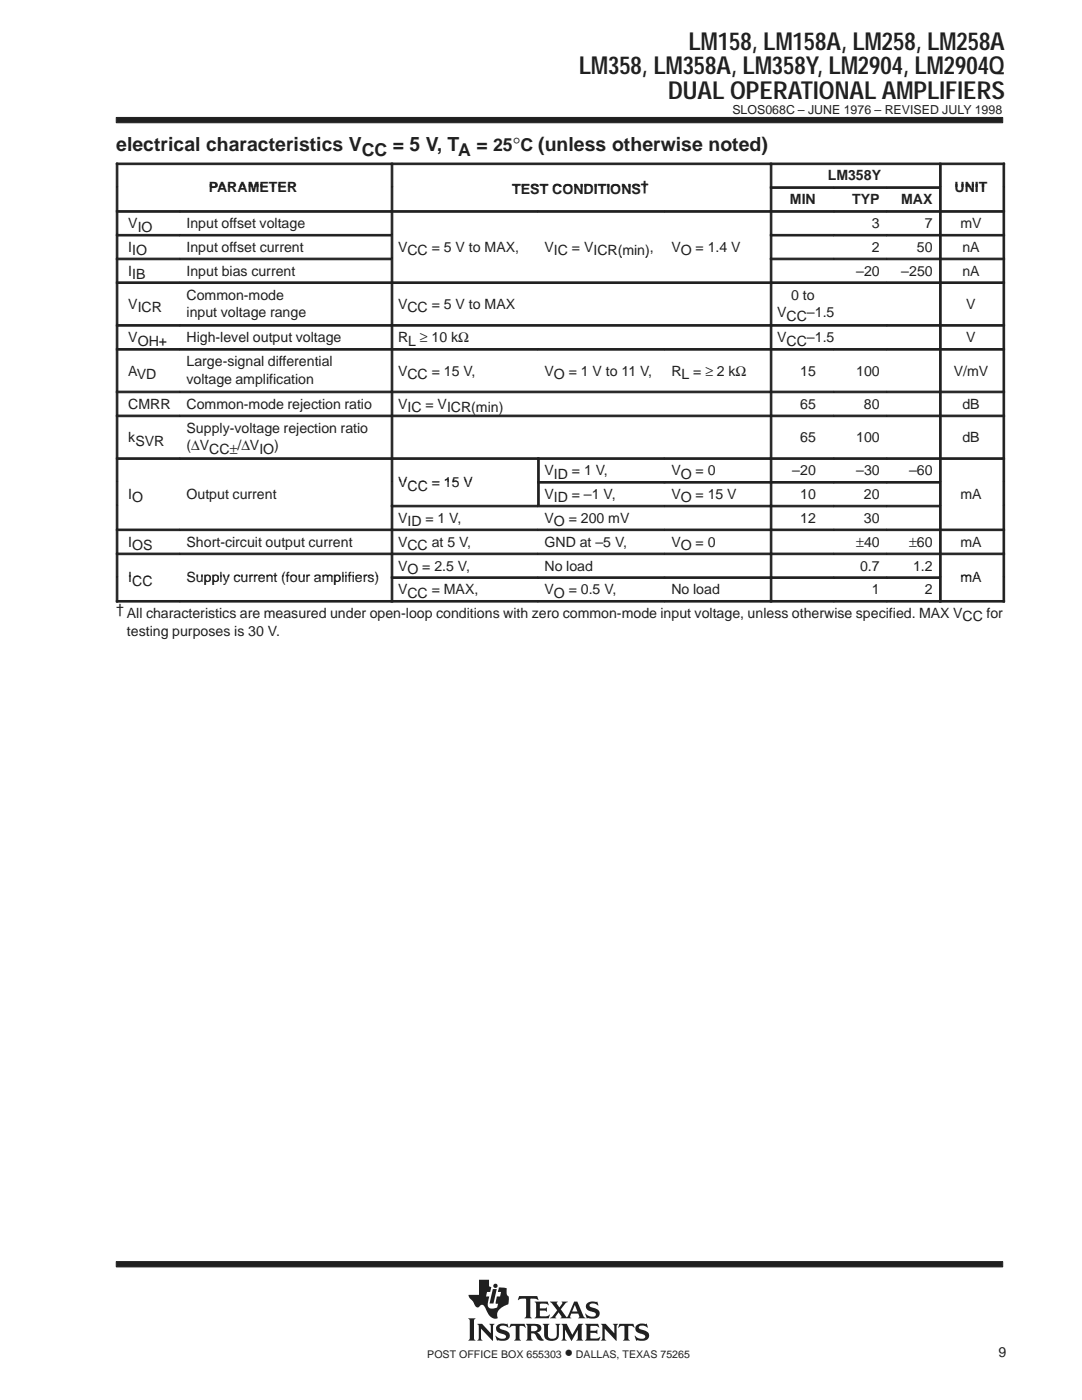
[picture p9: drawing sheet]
<svg xmlns="http://www.w3.org/2000/svg" width="216mm" height="279mm" viewBox="0 0 216 279" stroke-linecap="round" stroke-linejoin="round" font-family="sans-serif">
<g fill="#231f20" stroke="#231f20" stroke-width=".2">
<path d="M23.2 23.4h176.9v1.1h-176.9z" fill-rule="evenodd"/>
<path d="M23.2 251.8h176.9v1h-176.9z" fill-rule="evenodd"/>
</g>
<g fill="#231f20">
<path d="M98.3 257.3h.8l-.6 2.8h-.8z"/>
<path d="M104.9 264.2h1.9a.9 .9 0 0 1 1 .3 .9 .9 0 0 1 0 1.2l-.7 .2 .5 .4 .9 1.2a1.2 1.2 0 0 1-1.6-1l-.3-.4h-.6v1l.3 .4h-1.4l.3-.5v-2.3z" fill-rule="evenodd"/>
<path d="M109.7 259.8h1.6l-.2 .3 .5 .8 .6-.8-.1-.3h1.2l-.4 .2-1 1.3 1.2 1.6 1.5-3.1h.6l1.2 2.9 .4 .4-1.4-.1a.22 .22 0 0 0 .2-.1 .22 .22 0 0 0 0-.3l-.2-.4h-1.4l-.2 .7 .2 .2h-2.2l.2-.3-.5-.9-.7 .9 .2 .3h-1.3l.6-.4 .9-1.2z" fill-rule="evenodd"/>
<path d="M127.1 264.4l.8-.3 .9 .2 .2-.2 .3 .8-.1 .1a1.2 1.2 0 0 0-1.7-.1 1.47 1.47 0 0 0 1.3 .7 1.03 1.03 0 0 1 .7 1.2 1.03 1.03 0 0 1-1.2 .8l-1.1-.1-.2 .1-.4-1 .9 .5h.9a.45 .45 0 0 0 .4-.5 .45 .45 0 0 0-.6-.3l-.2-.1a1.11 1.11 0 0 1-1.2-1.5z" fill-rule="evenodd"/>
<path d="M123.6 264.2h2.8l.2 .8-.6-.4h-.5l-.1 .1v2.4l.3 .4h-1.4l.3-.4v-2.4l-.1-.1h-.5l-.7 .4z" fill-rule="evenodd"/>
<path d="M116.7 264.2h2.6l.2 .8-.6-.4-1.1 .1v.9h1.1l.3-.3v.9l-.4-.2h-1v1l1.3 .1 .7-.3-.3 .7h-2.8l.3-.4v-2.5z" fill-rule="evenodd"/>
<path d="M119.9 264.2h1l1.7 1.9v-1.5l-.3-.4h1l-.3 .4v3l-2.3-2.4v2l.3 .3h-1.1l.3-.4v-2.5z" fill-rule="evenodd"/>
<path d="M112 264.2h1.1l1.1 2.2 1.2-2.2h1l-.3 .4v2.6l.3 .3h-1.4l.3-.4v-1.7l-1.3 2.2-1.3-2.3v1.8l.4 .4h-1.1l.3-.5v-2.3z" fill-rule="evenodd"/>
<path d="M99.3 264.4l.7-.2 1.1 .1 .1-.2 .3 .8-.6-.3h-.8a.41 .41 0 0 0-.4 .4 .41 .41 0 0 0 .5 .4 1.29 1.29 0 0 1 1.5 1.4 1.08 1.08 0 0 1-1.2 .8l-1.1-.1-.2 .1-.4-1 .8 .5 .5 .1 .6-.1 .3-.3a.72 .72 0 0 0-.9-.6 .99 .99 0 0 1-1-.6 .99 .99 0 0 1 .2-1.2z" fill-rule="evenodd"/>
<path d="M101.9 264.2h2.8l.2 .8-.7-.4h-.4l-.1 .1v2.4l.3 .4h-1.4l.3-.4v-2.4l-.1-.1h-.5l-.7 .4z" fill-rule="evenodd"/>
<path d="M108.3 264.2h1.3l-.3 .4v2a.65 .65 0 0 0 .7 .6l.6-.1 .4-.4 .1-2-.3-.5h1l-.3 .4v1.8a1.54 1.54 0 0 1-2.4 .9l-.5-.6v-2.1z" fill-rule="evenodd"/>
<path d="M95.2 264.2h1l1.7 1.9v-1.5l-.3-.4h1.1l-.3 .4v3l-2.4-2.4v1.9l.3 .4h-1.1l.3-.5v-2.3z" fill-rule="evenodd"/>
<path d="M93.4 263.1h1.5l-.3 .4v3.6l.3 .4h-1.5l.3-.4v-3.6z" fill-rule="evenodd"/>
<path d="M103.6 258.7h3.6l.2 .8-.4-.3h-1.2v3.6l.3 .3h-1.4l.2-.2 .1-.3v-3.2l-.1-.2h-.8l-.7 .3z" fill-rule="evenodd"/>
<path d="M106.7 259.8h2.6l.1 .7-.5-.3-1.2 .1v.8h1.1l.3-.2v.9l-.4-.2h-1v1l.2 .1h1.2l.5-.4 .1 .1-.2 .7h-2.8l.3-.5v-2.3z" fill-rule="evenodd"/>
<path d="M117.1 260.2a2.09 2.09 0 0 1 1.9-.3l.2-.2 .1 .9a1.22 1.22 0 0 0-1.7-.1 .82 .82 0 0 0 .9 .5 1.06 1.06 0 0 1 1.2 1.1 1.06 1.06 0 0 1-1.2 1.1l-1.2-.2-.2 .2-.3-1 .8 .5 .8 .1a.46 .46 0 0 0 .5-.5 .46 .46 0 0 0-.5-.5h-.2a1.11 1.11 0 0 1-1.2-1.6z" fill-rule="evenodd"/>
<path d="M95.6 255.4h2v1.3l.4 .2-.2 .9h-.6l-.2 .9h.6l-.3 1.3 .1 .7a.9 .9 0 0 0 1.2 .4l.6-.2 .2-.7-.5-.1 .2-1.4h.7l.2-.9h-.7l.3-.9 1.5 .2v1.1l.2 .4 .2 .1v.7a.81 .81 0 0 1-.6 1.1 2.73 2.73 0 0 0-1.7 1.7l.1 .8-.1 .1a1.81 1.81 0 0 1-2.1-1.5l-.3-.6a.7 .7 0 0 0-.6-.6 .7 .7 0 0 0-.7 .5 1.12 1.12 0 0 1-1.1-1.1l-.7-.8-.2-.6h2.1z" fill-rule="evenodd"/>
<circle cx="98.9" cy="256.6" r=".43"/>
</g>
<g fill="#fff">
<path d="M114.7 260.4l.5 1.3h-1z"/>
<path d="M106 264.6h.6a.56 .56 0 0 1 .6 .5 .56 .56 0 0 1-.6 .6h-.6z" fill-rule="evenodd"/>
</g>
<g fill="#231f20" stroke="#231f20" stroke-width=".2">
<path d="M23.2 32.5h.3v4.8h-.3z" fill-rule="evenodd"/>
<path d="M23.2 32.5h54.8v.4h-54.8z" fill-rule="evenodd"/>
<path d="M78.1 32.5h.3v4.8h-.3z" fill-rule="evenodd"/>
<path d="M78.1 32.5h75.6v.4h-75.6z" fill-rule="evenodd"/>
<path d="M153.7 32.5h.3v4.8h-.3z" fill-rule="evenodd"/>
<path d="M153.7 32.5h33.8v.4h-33.8z" fill-rule="evenodd"/>
<path d="M187.5 32.5h.3v4.8h-.3z" fill-rule="evenodd"/>
<path d="M200.1 32.5h.4v4.8h-.4z" fill-rule="evenodd"/>
<path d="M187.5 32.5h13v.4h-13z" fill-rule="evenodd"/>
<path d="M23.2 37.3h.3v4.7h-.3z" fill-rule="evenodd"/>
<path d="M78.1 37.3h.3v4.7h-.3z" fill-rule="evenodd"/>
<path d="M153.7 37.3h.3v4.7h-.3z" fill-rule="evenodd"/>
<path d="M153.7 37.3h12.6v.3h-12.6z" fill-rule="evenodd"/>
<path d="M166.4 37.3h10.5v.3h-10.5z" fill-rule="evenodd"/>
<path d="M176.9 37.3h10.6v.3h-10.6z" fill-rule="evenodd"/>
<path d="M187.5 37.3h.3v4.7h-.3z" fill-rule="evenodd"/>
<path d="M200.1 37.3h.4v4.7h-.4z" fill-rule="evenodd"/>
<path d="M23.2 42h.3v4.8h-.3z" fill-rule="evenodd"/>
<path d="M23.2 42h12.6v.4h-12.6z" fill-rule="evenodd"/>
<path d="M35.9 42h42.1v.4h-42.1z" fill-rule="evenodd"/>
<path d="M78.1 42h.3v4.8h-.3z" fill-rule="evenodd"/>
<path d="M78.1 42h29.2v.4h-29.2z" fill-rule="evenodd"/>
<path d="M107.3 42h25.3v.4h-25.3z" fill-rule="evenodd"/>
<path d="M132.6 42h21.1v.4h-21.1z" fill-rule="evenodd"/>
<path d="M153.7 42h.3v4.8h-.3z" fill-rule="evenodd"/>
<path d="M153.7 42h12.6v.4h-12.6z" fill-rule="evenodd"/>
<path d="M166.4 42h10.5v.4h-10.5z" fill-rule="evenodd"/>
<path d="M176.9 42h10.6v.4h-10.6z" fill-rule="evenodd"/>
<path d="M187.5 42h.3v4.8h-.3z" fill-rule="evenodd"/>
<path d="M200.1 42h.4v4.8h-.4z" fill-rule="evenodd"/>
<path d="M187.5 42h13v.4h-13z" fill-rule="evenodd"/>
<path d="M23.2 46.8h.3v4.7h-.3z" fill-rule="evenodd"/>
<path d="M23.2 46.8h12.6v.3h-12.6z" fill-rule="evenodd"/>
<path d="M35.9 46.8h42.1v.3h-42.1z" fill-rule="evenodd"/>
<path d="M78.1 46.8h.3v4.7h-.3z" fill-rule="evenodd"/>
<path d="M153.7 46.8h.3v4.7h-.3z" fill-rule="evenodd"/>
<path d="M153.7 46.8h12.6v.3h-12.6z" fill-rule="evenodd"/>
<path d="M166.4 46.8h10.5v.3h-10.5z" fill-rule="evenodd"/>
<path d="M176.9 46.8h10.6v.3h-10.6z" fill-rule="evenodd"/>
<path d="M187.5 46.8h.3v4.7h-.3z" fill-rule="evenodd"/>
<path d="M200.1 46.8h.4v4.7h-.4z" fill-rule="evenodd"/>
<path d="M187.5 46.8h13v.3h-13z" fill-rule="evenodd"/>
<path d="M23.2 51.5h.3v4.7h-.3z" fill-rule="evenodd"/>
<path d="M23.2 51.5h12.6v.3h-12.6z" fill-rule="evenodd"/>
<path d="M35.9 51.5h42.1v.3h-42.1z" fill-rule="evenodd"/>
<path d="M78.1 51.5h.3v4.7h-.3z" fill-rule="evenodd"/>
<path d="M153.7 51.5h.3v4.7h-.3z" fill-rule="evenodd"/>
<path d="M153.7 51.5h12.6v.3h-12.6z" fill-rule="evenodd"/>
<path d="M166.4 51.5h10.5v.3h-10.5z" fill-rule="evenodd"/>
<path d="M176.9 51.5h10.6v.3h-10.6z" fill-rule="evenodd"/>
<path d="M187.5 51.5h.3v4.7h-.3z" fill-rule="evenodd"/>
<path d="M200.1 51.5h.4v4.7h-.4z" fill-rule="evenodd"/>
<path d="M187.5 51.5h13v.3h-13z" fill-rule="evenodd"/>
<path d="M23.2 56.3h.3v8.4h-.3z" fill-rule="evenodd"/>
<path d="M23.2 56.3h12.6v.3h-12.6z" fill-rule="evenodd"/>
<path d="M35.9 56.3h42.1v.3h-42.1z" fill-rule="evenodd"/>
<path d="M78.1 56.3h.3v8.4h-.3z" fill-rule="evenodd"/>
<path d="M78.1 56.3h75.6v.3h-75.6z" fill-rule="evenodd"/>
<path d="M153.7 56.3h.3v8.4h-.3z" fill-rule="evenodd"/>
<path d="M153.7 56.3h23.2v.3h-23.2z" fill-rule="evenodd"/>
<path d="M176.9 56.3h10.6v.3h-10.6z" fill-rule="evenodd"/>
<path d="M187.5 56.3h.3v8.4h-.3z" fill-rule="evenodd"/>
<path d="M200.1 56.3h.4v8.4h-.4z" fill-rule="evenodd"/>
<path d="M187.5 56.3h13v.3h-13z" fill-rule="evenodd"/>
<path d="M23.2 64.8h.3v4.7h-.3z" fill-rule="evenodd"/>
<path d="M23.2 64.8h12.6v.3h-12.6z" fill-rule="evenodd"/>
<path d="M35.9 64.8h42.1v.3h-42.1z" fill-rule="evenodd"/>
<path d="M78.1 64.8h.3v4.7h-.3z" fill-rule="evenodd"/>
<path d="M78.1 64.8h75.6v.3h-75.6z" fill-rule="evenodd"/>
<path d="M153.7 64.8h.3v4.7h-.3z" fill-rule="evenodd"/>
<path d="M153.7 64.8h23.2v.3h-23.2z" fill-rule="evenodd"/>
<path d="M176.9 64.8h10.6v.3h-10.6z" fill-rule="evenodd"/>
<path d="M187.5 64.8h.3v4.7h-.3z" fill-rule="evenodd"/>
<path d="M200.1 64.8h.4v4.7h-.4z" fill-rule="evenodd"/>
<path d="M187.5 64.8h13v.3h-13z" fill-rule="evenodd"/>
<path d="M23.2 69.6h.3v8.4h-.3z" fill-rule="evenodd"/>
<path d="M23.2 69.6h12.6v.3h-12.6z" fill-rule="evenodd"/>
<path d="M35.9 69.6h42.1v.3h-42.1z" fill-rule="evenodd"/>
<path d="M78.1 69.6h.3v8.4h-.3z" fill-rule="evenodd"/>
<path d="M78.1 69.6h29.2v.3h-29.2z" fill-rule="evenodd"/>
<path d="M107.3 69.6h25.3v.3h-25.3z" fill-rule="evenodd"/>
<path d="M132.6 69.6h21.1v.3h-21.1z" fill-rule="evenodd"/>
<path d="M153.7 69.6h.3v8.4h-.3z" fill-rule="evenodd"/>
<path d="M153.7 69.6h12.6v.3h-12.6z" fill-rule="evenodd"/>
<path d="M166.4 69.6h10.5v.3h-10.5z" fill-rule="evenodd"/>
<path d="M176.9 69.6h10.6v.3h-10.6z" fill-rule="evenodd"/>
<path d="M187.5 69.6h.3v8.4h-.3z" fill-rule="evenodd"/>
<path d="M200.1 69.6h.4v8.4h-.4z" fill-rule="evenodd"/>
<path d="M187.5 69.6h13v.3h-13z" fill-rule="evenodd"/>
<path d="M23.2 78.1h.3v4.7h-.3z" fill-rule="evenodd"/>
<path d="M23.2 78.1h12.6v.3h-12.6z" fill-rule="evenodd"/>
<path d="M35.9 78.1h42.1v.3h-42.1z" fill-rule="evenodd"/>
<path d="M78.1 78.1h.3v4.7h-.3z" fill-rule="evenodd"/>
<path d="M78.1 78.1h75.6v.3h-75.6z" fill-rule="evenodd"/>
<path d="M153.7 78.1h.3v4.7h-.3z" fill-rule="evenodd"/>
<path d="M153.7 78.1h12.6v.3h-12.6z" fill-rule="evenodd"/>
<path d="M166.4 78.1h10.5v.3h-10.5z" fill-rule="evenodd"/>
<path d="M176.9 78.1h10.6v.3h-10.6z" fill-rule="evenodd"/>
<path d="M187.5 78.1h.3v4.7h-.3z" fill-rule="evenodd"/>
<path d="M200.1 78.1h.4v4.7h-.4z" fill-rule="evenodd"/>
<path d="M187.5 78.1h13v.3h-13z" fill-rule="evenodd"/>
<path d="M23.2 82.8h.3v8.5h-.3z" fill-rule="evenodd"/>
<path d="M23.2 82.8h12.6v.4h-12.6z" fill-rule="evenodd"/>
<path d="M35.9 82.8h42.1v.4h-42.1z" fill-rule="evenodd"/>
<path d="M78.1 82.8h.3v8.5h-.3z" fill-rule="evenodd"/>
<path d="M78.1 82.8h75.6v.4h-75.6z" fill-rule="evenodd"/>
<path d="M153.7 82.8h.3v8.5h-.3z" fill-rule="evenodd"/>
<path d="M153.7 82.8h12.6v.4h-12.6z" fill-rule="evenodd"/>
<path d="M166.4 82.8h10.5v.4h-10.5z" fill-rule="evenodd"/>
<path d="M176.9 82.8h10.6v.4h-10.6z" fill-rule="evenodd"/>
<path d="M187.5 82.8h.3v8.5h-.3z" fill-rule="evenodd"/>
<path d="M200.1 82.8h.4v8.5h-.4z" fill-rule="evenodd"/>
<path d="M187.5 82.8h13v.4h-13z" fill-rule="evenodd"/>
<path d="M23.2 91.4h.3v4.7h-.3z" fill-rule="evenodd"/>
<path d="M23.2 91.4h12.6v.3h-12.6z" fill-rule="evenodd"/>
<path d="M35.9 91.4h42.1v.3h-42.1z" fill-rule="evenodd"/>
<path d="M78.1 91.4h.3v4.7h-.3z" fill-rule="evenodd"/>
<path d="M78.1 91.4h29.2v.3h-29.2z" fill-rule="evenodd"/>
<path d="M107.3 91.4h.3v4.7h-.3z" fill-rule="evenodd"/>
<path d="M107.3 91.4h25.3v.3h-25.3z" fill-rule="evenodd"/>
<path d="M132.6 91.4h21.1v.3h-21.1z" fill-rule="evenodd"/>
<path d="M153.7 91.4h.3v4.7h-.3z" fill-rule="evenodd"/>
<path d="M153.7 91.4h12.6v.3h-12.6z" fill-rule="evenodd"/>
<path d="M166.4 91.4h10.5v.3h-10.5z" fill-rule="evenodd"/>
<path d="M176.9 91.4h10.6v.3h-10.6z" fill-rule="evenodd"/>
<path d="M187.5 91.4h.3v4.7h-.3z" fill-rule="evenodd"/>
<path d="M200.1 91.4h.4v4.7h-.4z" fill-rule="evenodd"/>
<path d="M187.5 91.4h13v.3h-13z" fill-rule="evenodd"/>
<path d="M23.2 96.1h.3v4.7h-.3z" fill-rule="evenodd"/>
<path d="M78.1 96.1h.3v4.7h-.3z" fill-rule="evenodd"/>
<path d="M107.3 96.1h.3v4.7h-.3z" fill-rule="evenodd"/>
<path d="M107.3 96.1h25.3v.3h-25.3z" fill-rule="evenodd"/>
<path d="M132.6 96.1h21.1v.3h-21.1z" fill-rule="evenodd"/>
<path d="M153.7 96.1h.3v4.7h-.3z" fill-rule="evenodd"/>
<path d="M153.7 96.1h12.6v.3h-12.6z" fill-rule="evenodd"/>
<path d="M166.4 96.1h10.5v.3h-10.5z" fill-rule="evenodd"/>
<path d="M176.9 96.1h10.6v.3h-10.6z" fill-rule="evenodd"/>
<path d="M187.5 96.1h.3v4.7h-.3z" fill-rule="evenodd"/>
<path d="M200.1 96.1h.4v4.7h-.4z" fill-rule="evenodd"/>
<path d="M23.2 100.8h.3v4.8h-.3z" fill-rule="evenodd"/>
<path d="M78.1 100.8h.3v4.8h-.3z" fill-rule="evenodd"/>
<path d="M78.1 100.8h29.2v.4h-29.2z" fill-rule="evenodd"/>
<path d="M107.3 100.8h25.3v.4h-25.3z" fill-rule="evenodd"/>
<path d="M132.6 100.8h21.1v.4h-21.1z" fill-rule="evenodd"/>
<path d="M153.7 100.8h.3v4.8h-.3z" fill-rule="evenodd"/>
<path d="M153.7 100.8h12.6v.4h-12.6z" fill-rule="evenodd"/>
<path d="M166.4 100.8h10.5v.4h-10.5z" fill-rule="evenodd"/>
<path d="M176.9 100.8h10.6v.4h-10.6z" fill-rule="evenodd"/>
<path d="M187.5 100.8h.3v4.8h-.3z" fill-rule="evenodd"/>
<path d="M200.1 100.8h.4v4.8h-.4z" fill-rule="evenodd"/>
<path d="M23.2 105.6h.3v4.8h-.3z" fill-rule="evenodd"/>
<path d="M23.2 105.6h12.6v.3h-12.6z" fill-rule="evenodd"/>
<path d="M35.9 105.6h42.1v.3h-42.1z" fill-rule="evenodd"/>
<path d="M78.1 105.6h.3v4.8h-.3z" fill-rule="evenodd"/>
<path d="M78.1 105.6h29.2v.3h-29.2z" fill-rule="evenodd"/>
<path d="M107.3 105.6h25.3v.3h-25.3z" fill-rule="evenodd"/>
<path d="M132.6 105.6h21.1v.3h-21.1z" fill-rule="evenodd"/>
<path d="M153.7 105.6h.3v4.8h-.3z" fill-rule="evenodd"/>
<path d="M153.7 105.6h12.6v.3h-12.6z" fill-rule="evenodd"/>
<path d="M166.4 105.6h10.5v.3h-10.5z" fill-rule="evenodd"/>
<path d="M176.9 105.6h10.6v.3h-10.6z" fill-rule="evenodd"/>
<path d="M187.5 105.6h.3v4.8h-.3z" fill-rule="evenodd"/>
<path d="M200.1 105.6h.4v4.8h-.4z" fill-rule="evenodd"/>
<path d="M187.5 105.6h13v.3h-13z" fill-rule="evenodd"/>
<path d="M23.2 110.4h.3v4.7h-.3z" fill-rule="evenodd"/>
<path d="M23.2 110.4h12.6v.3h-12.6z" fill-rule="evenodd"/>
<path d="M35.9 110.4h42.1v.3h-42.1z" fill-rule="evenodd"/>
<path d="M78.1 110.4h.3v4.7h-.3z" fill-rule="evenodd"/>
<path d="M78.1 110.4h29.2v.3h-29.2z" fill-rule="evenodd"/>
<path d="M107.3 110.4h25.3v.3h-25.3z" fill-rule="evenodd"/>
<path d="M132.6 110.4h21.1v.3h-21.1z" fill-rule="evenodd"/>
<path d="M153.7 110.4h.3v4.7h-.3z" fill-rule="evenodd"/>
<path d="M153.7 110.4h12.6v.3h-12.6z" fill-rule="evenodd"/>
<path d="M166.4 110.4h10.5v.3h-10.5z" fill-rule="evenodd"/>
<path d="M176.9 110.4h10.6v.3h-10.6z" fill-rule="evenodd"/>
<path d="M187.5 110.4h.3v4.7h-.3z" fill-rule="evenodd"/>
<path d="M200.1 110.4h.4v4.7h-.4z" fill-rule="evenodd"/>
<path d="M187.5 110.4h13v.3h-13z" fill-rule="evenodd"/>
<path d="M23.2 115.1h.3v5.1h-.3z" fill-rule="evenodd"/>
<path d="M23.2 119.8h12.6v.4h-12.6z" fill-rule="evenodd"/>
<path d="M35.9 119.8h42.1v.4h-42.1z" fill-rule="evenodd"/>
<path d="M78.1 115.1h.3v5.1h-.3z" fill-rule="evenodd"/>
<path d="M78.1 115.1h29.2v.3h-29.2z" fill-rule="evenodd"/>
<path d="M78.1 119.8h29.2v.4h-29.2z" fill-rule="evenodd"/>
<path d="M107.3 115.1h25.3v.3h-25.3z" fill-rule="evenodd"/>
<path d="M107.3 119.8h25.3v.4h-25.3z" fill-rule="evenodd"/>
<path d="M132.6 115.1h21.1v.3h-21.1z" fill-rule="evenodd"/>
<path d="M132.6 119.8h21.1v.4h-21.1z" fill-rule="evenodd"/>
<path d="M153.7 115.1h.3v5.1h-.3z" fill-rule="evenodd"/>
<path d="M153.7 115.1h12.6v.3h-12.6z" fill-rule="evenodd"/>
<path d="M153.7 119.8h12.6v.4h-12.6z" fill-rule="evenodd"/>
<path d="M166.4 115.1h10.5v.3h-10.5z" fill-rule="evenodd"/>
<path d="M166.4 119.8h10.5v.4h-10.5z" fill-rule="evenodd"/>
<path d="M176.9 115.1h10.6v.3h-10.6z" fill-rule="evenodd"/>
<path d="M176.9 119.8h10.6v.4h-10.6z" fill-rule="evenodd"/>
<path d="M187.5 115.1h.3v5.1h-.3z" fill-rule="evenodd"/>
<path d="M200.1 115.1h.4v5.1h-.4z" fill-rule="evenodd"/>
<path d="M187.5 119.8h13v.4h-13z" fill-rule="evenodd"/>
</g>
<g font-size="4.9" fill="#231f20">
<text x="137.4" y="9.9">LM158, LM158A, LM258, LM258A</text>
<text x="115.5" y="14.8">LM358, LM358A, LM358Y, LM2904, LM2904Q</text>
<text x="133.3" y="19.7">DUAL OPERATIONAL AMPLIFIERS</text>
</g>
<text font-size="3.9" fill="#231f20" x="23.2" y="30.2">electrical characteristics V</text>
<g font-size="3.5" fill="#231f20">
<text x="72.2" y="31.1">CC = 5 V, TA =</text>
<text x="98.4" y="30.2">25°C (unless otherwise noted)</text>
<text x="112.7" y="271">•</text>
</g>
<g font-size="2.8" fill="#231f20">
<text x="41.6" y="38.4">PARAMETER</text>
<text x="102.2" y="38.8">TEST CONDITIONS†</text>
<text x="157.6" y="40.8">MIN</text>
<text x="165.2" y="36">LM358Y</text>
<text x="170" y="40.8">TYP</text>
<text x="179.8" y="40.8">MAX</text>
<text x="190.5" y="38.4">UNIT</text>
<text x="25.6" y="45.5">VIO</text>
<text x="37.2" y="45.5">Input offset voltage</text>
<text x="174" y="45.5">3</text>
<text x="184.5" y="45.5">7</text>
<text x="191.6" y="45.5">mV</text>
<text x="25.6" y="50.3">IIO</text>
<text x="37.2" y="50.3">Input offset current</text>
<text x="79.4" y="50.2">VCC = 5 V to MAX,</text>
<text x="108.6" y="50.2">VIC = VICR(min)),</text>
<text x="123.3" y="50.9">(</text>
<text x="134" y="50.2">VO = 1.4 V</text>
<text x="174" y="50.3">2</text>
<text x="183" y="50.3">50</text>
<text x="192" y="50.3">nA</text>
<text x="25.6" y="55">IIB</text>
<text x="37.2" y="55">Input bias current</text>
<text x="37.2" y="59.8">Common-mode</text>
<text x="157.9" y="59.8">0 to</text>
<text x="170.8" y="55">–20</text>
<text x="179.8" y="55">–250</text>
<text x="192" y="55">nA</text>
<text x="25.6" y="61.6">VICR</text>
<text x="37.2" y="63.3">input voltage range</text>
<text x="79.4" y="61.6">VCC = 5 V to MAX</text>
<text x="155.1" y="63.3">VCC–1.5</text>
<text x="192.8" y="61.6">V</text>
<text x="25.6" y="68.3">VOH+</text>
<text x="37.2" y="68.3">High-level output voltage</text>
<text x="79.4" y="68.3">RL ≥ 10 kΩ</text>
<text x="155.1" y="68.3">VCC–1.5</text>
<text x="192.8" y="68.3">V</text>
<text x="25.6" y="74.9">AVD</text>
<text x="37.2" y="73.1">Large-signal differential</text>
<text x="37.2" y="76.6">voltage amplification</text>
<text x="79.4" y="74.9">VCC = 15 V,</text>
<text x="108.6" y="74.9">VO = 1 V to 11 V,</text>
<text x="134" y="74.9">RL = ≥ 2 kΩ</text>
<text x="159.7" y="74.9">15</text>
<text x="170.8" y="74.9">100</text>
<text x="190.3" y="74.9">V/mV</text>
<text x="25.6" y="81.6">CMRR</text>
<text x="37.2" y="81.6">Common-mode rejection ratio</text>
<text x="79.4" y="81.6">VIC = VICR(min)</text>
<text x="159.7" y="81.6">65</text>
<text x="172.4" y="81.6">80</text>
<text x="192" y="81.6">dB</text>
<text x="25.6" y="88.2">kSVR</text>
<text x="37.2" y="86.4">Supply-voltage rejection ratio</text>
<text x="37.2" y="89.9">(∆VCC±/∆VIO)</text>
<text x="159.7" y="88.2">65</text>
<text x="170.8" y="88.2">100</text>
<text x="192" y="88.2">dB</text>
<text x="108.6" y="94.8">VID = 1 V,</text>
<text x="134" y="94.8">VO = 0</text>
<text x="158.1" y="94.8">–20</text>
<text x="170.8" y="94.8">–30</text>
<text x="181.4" y="94.8">–60</text>
<text x="25.6" y="99.6">IO</text>
<text x="37.2" y="99.6">Output current</text>
<text x="79.4" y="97.2">VCC = 15 V</text>
<text x="108.6" y="99.6">VID = –1 V,</text>
<text x="134" y="99.6">VO = 15 V</text>
<text x="159.7" y="99.6">10</text>
<text x="172.4" y="99.6">20</text>
<text x="191.6" y="99.6">mA</text>
<text x="79.4" y="104.3">VID = 1 V,</text>
<text x="108.6" y="104.3">VO = 200 mV</text>
<text x="159.7" y="104.3">12</text>
<text x="172.4" y="104.3">30</text>
<text x="25.6" y="109.1">IOS</text>
<text x="37.2" y="109.1">Short-circuit output current</text>
<text x="79.4" y="109.1">VCC at 5 V,</text>
<text x="79.4" y="113.9">VO = 2.5 V,</text>
<text x="108.6" y="109.1">GND at –5 V,</text>
<text x="108.6" y="113.9">No load</text>
<text x="134" y="109.1">VO = 0</text>
<text x="170.9" y="109.1">±40</text>
<text x="171.6" y="113.9">0.7</text>
<text x="181.4" y="109.1">±60</text>
<text x="182.2" y="113.9">1.2</text>
<text x="191.6" y="109.1">mA</text>
<text x="25.6" y="116.2">ICC</text>
<text x="37.2" y="116.2">Supply current (four amplifiers)</text>
<text x="79.4" y="118.6">VCC = MAX,</text>
<text x="108.6" y="118.6">VO = 0.5 V,</text>
<text x="134" y="118.6">No load</text>
<text x="174" y="118.6">1</text>
<text x="184.5" y="118.6">2</text>
<text x="191.6" y="116.2">mA</text>
<text x="23.2" y="122.6">† All characteristics are measured under open-loop conditions with zero common-mode input voltage, unless otherwise specified. MAX V</text>
<text x="192.1" y="124">CC for</text>
<text x="25.3" y="126.8">testing purposes is 30 V.</text>
<text x="199.2" y="270.7">9</text>
</g>
<text font-size="2.5" fill="#231f20" x="146.1" y="22.7">SLOS068C – JUNE 1976 – REVISED JULY 1998</text>
<g font-size="2.1" fill="#231f20">
<text x="85.3" y="271">POST OFFICE BOX 655303</text>
<text x="114.9" y="271">DALLAS, TEXAS 75265</text>
</g>
</svg>
